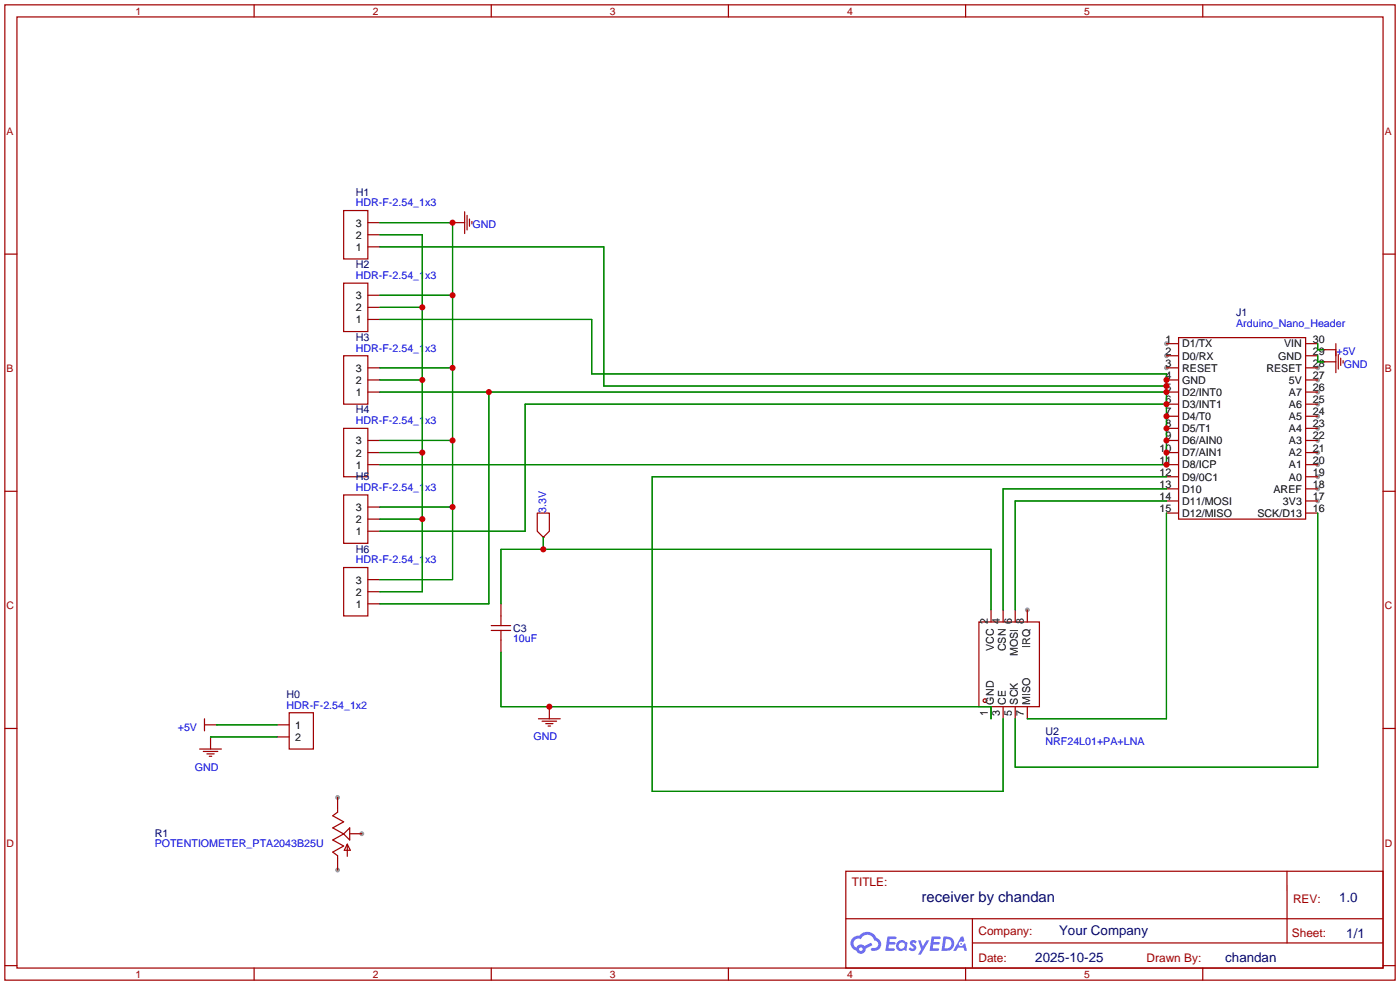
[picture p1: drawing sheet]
<svg xmlns="http://www.w3.org/2000/svg" width="294mm" height="207mm" viewBox="0 0 294 207" stroke-linecap="round" stroke-linejoin="round" font-family="sans-serif">
<g fill="#999">
<circle cx="215.6" cy="128" r=".51"/>
<circle cx="244.9" cy="72.1" r=".51"/>
<circle cx="244.9" cy="74.7" r=".51"/>
<circle cx="244.9" cy="77.2" r=".51"/>
<circle cx="276.6" cy="97.5" r=".51"/>
<circle cx="276.6" cy="95" r=".51"/>
<circle cx="276.6" cy="92.5" r=".51"/>
<circle cx="276.6" cy="89.9" r=".51"/>
<circle cx="276.6" cy="87.4" r=".51"/>
<circle cx="276.6" cy="84.8" r=".51"/>
<circle cx="276.6" cy="82.3" r=".51"/>
<circle cx="276.6" cy="105.2" r=".51"/>
<circle cx="276.6" cy="79.8" r=".51"/>
<circle cx="276.6" cy="102.6" r=".51"/>
<circle cx="276.6" cy="77.2" r=".51"/>
<circle cx="276.6" cy="100.1" r=".51"/>
<circle cx="70.9" cy="182.6" r=".51"/>
<circle cx="70.9" cy="167.4" r=".51"/>
<circle cx="75.9" cy="175" r=".51"/>
</g>
<g fill="none" stroke="#a10000" stroke-width=".25">
<path d="M1 1h291.9v204.7h-291.9zM3.6 3.6h286.7v199.6h-286.7zM53.3 1v2.6M103.1 1v2.6M152.9 1v2.6M202.7 1v2.6M252.5 1v2.6M1 53.3h2.6M95 46.7h.1M95 46.7h2.5M97.5 44.5v4.5M98 45.2v3.1"/>
<path d="M98.6 46v1.5M99.1 46.5v.5M290.3 53.3h2.6M244.9 72.1h2.5M244.9 74.7h2.5M244.9 77.2h2.5M244.9 79.8h2.5M247.4 70.9h26.7v38.1h-26.7zM274.1 72.1h2.5M274.1 74.7h2.5M274.1 77.2h2.5M274.1 79.8h2.5"/>
<path d="M277.9 73.4h.1M277.9 75.9h.1M277.9 73.4h2.5M277.9 75.9h2.5M280.4 72.1v6.1M280.9 74.4v3.1M281.4 75.2v1.5M281.9 75.7v.5M244.9 82.3h2.5M244.9 84.8h2.5M244.9 87.4h2.5M244.9 89.9h2.5"/>
<path d="M244.9 92.5h2.5M244.9 95h2.5M244.9 97.5h2.5M274.1 82.3h2.5M274.1 84.8h2.5M274.1 87.4h2.5M274.1 89.9h2.5M274.1 92.5h2.5M274.1 95h2.5M274.1 97.5h2.5M1 103.1h2.6M112.8 107.7h2.5v3.8l-1.3 1.3-1.2-1.3z"/>
<path d="M114 112.8h.1M244.9 100.1h2.5M244.9 102.6h2.5M244.9 105.2h2.5M244.9 107.7h2.5M274.1 100.1h2.5M274.1 102.6h2.5M274.1 105.2h2.5M274.1 107.7h2.5M290.3 103.1h2.6M103.1 132.3h4.1M103.1 131.3h4.1"/>
<path d="M105.2 126.7v4.6M105.2 132.3v4.6M205.5 130.6h12.7v17.7h-12.7zM208 128v2.6M210.6 128v2.6M213.1 128v2.6M215.6 128v2.6M1 152.9h2.6M41.9 157.2h4.6M42.7 157.7h3M42.9 152.1h2.6M42.9 150.9v2.5"/>
<path d="M43.4 158.2h1.6M43.9 158.8h.5M44.2 154.7h.1M44.2 154.7v2.5M45.5 152.1h.1M58.2 152.1h2.5M58.2 154.7h2.5M60.7 149.6h5.1v7.6h-5.1zM113 150.9h4.6M113.8 151.4h3M114.6 151.9h1.5M115.1 152.4h.5"/>
<path d="M115.3 148.3h.1M115.3 148.3v2.6M208 148.3v2.6M210.6 148.3v2.6M213.1 148.3v2.6M215.6 148.3v2.6M290.3 152.9h2.6M177.5 182.9h112.8v20.3h-112.8zM177.6 192.8h112.6M204.1 197.9h86.1M204.1 192.8v10.2M270.2 182.9v15"/>
<path d="M1 202.7h2.6M53.3 203.2v2.5M103.1 203.2v2.5M152.9 203.2v2.5M202.7 203.2v2.5M252.5 203.2v2.5M290.3 202.7h2.6"/>
<circle cx="206.8" cy="147.1" r=".38"/>
</g>
<g fill="#5487ff">
<path d="M191.2 197.5l.5-.2 .4 .1 .3 .3-.2 .4a.33 .33 0 0 0-.3-.3 .33 .33 0 0 0-.4 .1l.1 .1a.86 .86 0 0 1 .7 .7 .86 .86 0 0 1-.3 .8l-.7 .1-.6-.4 .4-.4 .5 .3 .2-.1v-.2a.88 .88 0 0 1-.6-1.3z"/>
<path d="M192.7 197.4h.6l.4 1.3 .8-1.3h.6l-1.8 3h-.6l.6-1.1z"/>
<path d="M186.3 196.6h1.6l.3 .1-.1 .4h-1.3l-.1 .6h1.1l.2 .3-.3 .3h-1.1l-.1 .8h1.2l.1 .2-.1 .2-1.8 .1z"/>
<path d="M195.6 196.6h1.6l.2 .1v.4h-1.3l-.1 .6h1.1l.2 .3-.3 .3h-1.1l-.1 .8h1.2l.1 .2-.1 .2-1.9 .1z"/>
<path d="M201.7 196.6h.5l.3 .9-.5 .2a.5 .5 0 0 0-.7 .2 .5 .5 0 0 0 .3 .7 .5 .5 0 0 0 .6-.4l.4-.2 .4 1.6h-.6l-.1-.7h-1.2l-.4 .7h-.6z"/>
<path d="M198 196.6l-.4 3h1a1.51 1.51 0 0 0 1.7-1.5 1.51 1.51 0 0 0-1.8-1.5zM198.6 197.1a1.02 1.02 0 0 1 1.1 1.2 1.02 1.02 0 0 1-1.4 .8z"/>
<path d="M188.5 197.6a1.11 1.11 0 0 0-.3 1.6 1.11 1.11 0 0 0 1.6 .2l.5 .2 .2-1.7-.4-.2a1.02 1.02 0 0 0-1.6-.1zM188.6 198.5a.67 .67 0 0 1 1.3 0 .67 .67 0 0 1-1.3 0z"/>
<path d="M179 196.9a1.58 1.58 0 0 0 .8 2.6 1.01 1.01 0 0 0 1.1 .7 1.01 1.01 0 0 0 .8-1.1l1.4-.7-.3-.5-1.3 .7a1.03 1.03 0 0 0-1.7 .3 1 1 0 0 1-.5-1.4 1 1 0 0 1 1.4-.3 1.49 1.49 0 0 1 1.5-1 1.49 1.49 0 0 1 1.4 1.2 .82 .82 0 0 1 .7 1.1 .82 .82 0 0 1-1.2 .5l-.3 .1v.3a1.4 1.4 0 0 0 2-.6 1.4 1.4 0 0 0-.8-1.9 2.19 2.19 0 0 0-3.7-.5l-.8 .1zM180.3 199.2a.4 .4 0 0 1 .8 0 .4 .4 0 0 1-.8 0z"/>
<circle cx="201.8" cy="198.1" r=".19"/>
</g>
<g fill="none" stroke="#a10000" stroke-width=".25">
<path d="M72.1 59.4h5.1v10.2h-5.1zM72.1 44.2h5.1v10.2h-5.1zM77.2 46.7h2.6M77.2 51.8h2.6M77.2 49.3h2.6M72.1 74.7h5.1v10.1h-5.1zM77.2 62h2.6M77.2 67.1h2.6M77.2 64.5h2.6M77.2 77.2h2.6M77.2 79.8h2.6M72.1 89.9h5.1v10.2h-5.1z"/>
<path d="M77.2 82.3h2.6M77.2 92.5h2.6M77.2 97.5h2.6M77.2 95h2.6M72.1 103.9h5.1v10.1h-5.1zM72.1 119.1h5.1v10.2h-5.1zM77.2 106.4h2.6M77.2 111.5h2.6M77.2 109h2.6M77.2 121.7h2.6M77.2 126.7h2.6M77.2 124.2h2.6"/>
<path d="M70.9 167.4v2.5M70.9 170v.5l-1.1 .7 2.3 1.3-2.3 1.3 2.3 1.2M72.1 175l-2.3 1.3 2.3 1.3-2.3 1.3 1.1 .7v3M72.1 175l1.3-1.2v2.5zM72.9 177.2v2.5M72.9 177.2l.6 1.3h-1.2zM73.4 175h2.5"/>
</g>
<g fill="none" stroke="#008700" stroke-width=".25">
<path d="M79.8 49.3h8.8v74.9h-8.8M79.8 51.8h46.9v29.2h118.2M79.8 46.7h15.2v75h-15.2M79.8 67.1h44.4v11.4h120.7v19h-165.1M79.8 64.5h8.8M79.8 79.8h8.8M79.8 62h15.2M79.8 77.2h15.2M276.6 72.1v1.3h1.3M276.6 74.7v1.2h1.3M79.8 95h8.8M79.8 82.3h165.1"/>
<path d="M79.8 92.5h15.2M102.6 82.3v44.4h-22.8M244.9 84.8h-134.7v26.7h-30.4M79.8 109h8.8M79.8 106.4h15.2M114 112.8v2.5M244.9 100.1h-108v66h73.7v-15.2M244.9 102.6h-34.3v25.4M244.9 105.2h-31.8v22.8M244.9 107.7v43.2h-29.3M276.6 107.7v53.3h-63.5v-10.1M105.2 126.7v-11.4h102.8v12.7"/>
<path d="M105.2 136.9v11.4h102.8v2.6M44.2 154.7h14M45.5 152.1h12.7"/>
</g>
<g fill="#c00">
<circle cx="115.3" cy="148.3" r=".63"/>
<circle cx="88.6" cy="109" r=".63"/>
<circle cx="88.6" cy="64.5" r=".63"/>
<circle cx="88.6" cy="79.8" r=".63"/>
<circle cx="88.6" cy="95" r=".63"/>
<circle cx="114" cy="115.3" r=".63"/>
<circle cx="244.9" cy="81" r=".63"/>
<circle cx="244.9" cy="82.3" r=".63"/>
<circle cx="244.9" cy="84.8" r=".63"/>
<circle cx="244.9" cy="87.4" r=".63"/>
<circle cx="244.9" cy="89.9" r=".63"/>
<circle cx="244.9" cy="92.5" r=".63"/>
<circle cx="244.9" cy="95" r=".63"/>
<circle cx="244.9" cy="97.5" r=".63"/>
<circle cx="102.6" cy="82.3" r=".63"/>
<circle cx="244.9" cy="79.8" r=".63"/>
<circle cx="95" cy="46.7" r=".63"/>
<circle cx="95" cy="106.4" r=".63"/>
<circle cx="95" cy="62" r=".63"/>
<circle cx="95" cy="77.2" r=".63"/>
<circle cx="95" cy="92.5" r=".63"/>
</g>
<text font-size="3.1" fill="#000080" x="193.5" y="189.3">receiver by chandan</text>
<g font-size="2.8" fill="#000080">
<text x="281.1" y="189.4">1.0</text>
<text x="222.3" y="196.3">Your Company</text>
<text x="282.6" y="196.9">1/1</text>
<text x="217.3" y="201.9">2025-10-25</text>
<text x="257.2" y="201.9">chandan</text>
</g>
<g font-size="2.5" fill="#a00000">
<text x="178.8" y="186.1">TITLE:</text>
<text x="271.4" y="189.4">REV:</text>
<text x="205.4" y="196.3">Company:</text>
<text x="271.2" y="196.7">Sheet:</text>
<text x="205.4" y="201.8">Date:</text>
<text x="240.7" y="201.9">Drawn By:</text>
</g>
<g font-size="2.2" fill="#a00000">
<text x="28.4" y="3.1">1</text>
<text x="78.2" y="3.1">2</text>
<text x="128" y="3.1">3</text>
<text x="177.8" y="3.1">4</text>
<text x="227.6" y="3.1">5</text>
<text x="1.4" y="28.4">A</text>
<text x="290.7" y="28.4">A</text>
<text x="1.4" y="78.1">B</text>
<text x="290.7" y="78.1">B</text>
<text x="1.4" y="127.9">C</text>
<text x="290.7" y="127.9">C</text>
<text x="1.4" y="177.7">D</text>
<text x="290.7" y="177.7">D</text>
<text x="28.4" y="205.3">1</text>
<text x="78.2" y="205.3">2</text>
<text x="128" y="205.3">3</text>
<text x="177.8" y="205.3">4</text>
<text x="227.6" y="205.3">5</text>
</g>
<g font-size="2.2" fill="#000080">
<text x="74.7" y="41">H1</text>
<text x="74.7" y="56.3">H2</text>
<text x="74.7" y="71.5">H3</text>
<text x="259.5" y="66.4">J1</text>
<text x="74.7" y="86.8">H4</text>
<text x="74.7" y="100.7">H5</text>
<text x="74.7" y="116">H6</text>
<text x="107.7" y="132.6">C3</text>
<text x="60.2" y="146.6">H0</text>
<text x="219.5" y="154.2">U2</text>
<text x="32.5" y="175.8">R1</text>
</g>
<g font-size="2.2" fill="#00f">
<text x="74.7" y="43.3">HDR-F-2.54_1x3</text>
<text x="99.2" y="47.9">GND</text>
<text x="74.7" y="58.6">HDR-F-2.54_1x3</text>
<text x="259.5" y="68.6">Arduino_Nano_Header</text>
<text x="74.7" y="73.8">HDR-F-2.54_1x3</text>
<text x="280.5" y="74.6">+5V</text>
<text x="282.1" y="77.1">GND</text>
<text x="74.7" y="89.1">HDR-F-2.54_1x3</text>
<text x="74.7" y="103">HDR-F-2.54_1x3</text>
<text x="114.6" y="107.6" transform="rotate(-90 114.6 107.6)">3.3V</text>
<text x="74.7" y="118.3">HDR-F-2.54_1x3</text>
<text x="107.7" y="134.8">10uF</text>
<text x="60.2" y="148.7">HDR-F-2.54_1x2</text>
<text x="37.3" y="153.3">+5V</text>
<text x="112" y="155.4">GND</text>
<text x="40.9" y="161.8">GND</text>
<text x="219.5" y="156.4">NRF24L01+PA+LNA</text>
<text x="32.5" y="177.9">POTENTIOMETER_PTA2043B25U</text>
</g>
<g font-size="2.2">
<text x="74.7" y="47.6">3</text>
<text x="74.7" y="52.7">1</text>
<text x="74.7" y="50.1">2</text>
<text x="74.7" y="62.8">3</text>
<text x="74.7" y="65.4">2</text>
<text x="74.7" y="67.9">1</text>
<text x="244.6" y="71.9">1</text>
<text x="275.6" y="71.9">30</text>
<text x="244.6" y="74.5">2</text>
<text x="244.6" y="77">3</text>
<text x="248.2" y="72.9">D1/TX</text>
<text x="248.2" y="75.5">D0/RX</text>
<text x="268.3" y="75.5">GND</text>
<text x="269.6" y="72.9">VIN</text>
<text x="275.6" y="77">28</text>
<text x="275.6" y="74.5">29</text>
<text x="74.7" y="78.1">3</text>
<text x="74.7" y="83.1">1</text>
<text x="74.7" y="80.6">2</text>
<text x="244.6" y="79.5">4</text>
<text x="244.6" y="82.1">5</text>
<text x="248.2" y="78">RESET</text>
<text x="248.2" y="80.6">GND</text>
<text x="248.2" y="83.1">D2/INT0</text>
<text x="265.8" y="78">RESET</text>
<text x="270.6" y="83.1">A7</text>
<text x="270.6" y="80.6">5V</text>
<text x="275.6" y="82.1">26</text>
<text x="275.6" y="79.5">27</text>
<text x="244.6" y="84.6">6</text>
<text x="244.6" y="87.2">7</text>
<text x="244.6" y="89.7">8</text>
<text x="248.2" y="85.6">D3/INT1</text>
<text x="248.2" y="88.2">D4/T0</text>
<text x="270.6" y="88.2">A5</text>
<text x="270.6" y="85.6">A6</text>
<text x="275.6" y="89.7">23</text>
<text x="275.6" y="87.2">24</text>
<text x="275.6" y="84.6">25</text>
<text x="74.7" y="93.3">3</text>
<text x="74.7" y="95.8">2</text>
<text x="243.4" y="94.8">10</text>
<text x="244.6" y="92.2">9</text>
<text x="248.2" y="90.7">D5/T1</text>
<text x="248.2" y="93.3">D6/AIN0</text>
<text x="248.2" y="95.8">D7/AIN1</text>
<text x="270.6" y="95.8">A2</text>
<text x="270.6" y="93.3">A3</text>
<text x="270.6" y="90.7">A4</text>
<text x="275.6" y="94.8">21</text>
<text x="275.6" y="92.2">22</text>
<text x="74.7" y="98.4">1</text>
<text x="243.4" y="97.3">11</text>
<text x="243.4" y="99.9">12</text>
<text x="248.2" y="98.3">D8/ICP</text>
<text x="248.2" y="100.9">D9/0C1</text>
<text x="270.6" y="98.3">A1</text>
<text x="270.6" y="100.9">A0</text>
<text x="275.6" y="97.3">20</text>
<text x="275.6" y="99.9">19</text>
<text x="74.7" y="107.3">3</text>
<text x="243.4" y="102.4">13</text>
<text x="243.4" y="104.9">14</text>
<text x="243.4" y="107.5">15</text>
<text x="248.2" y="103.4">D10</text>
<text x="248.2" y="106">D11/MOSI</text>
<text x="267.3" y="103.4">AREF</text>
<text x="269.3" y="106">3V3</text>
<text x="275.6" y="107.5">16</text>
<text x="275.6" y="104.9">17</text>
<text x="275.6" y="102.4">18</text>
<text x="74.7" y="112.3">1</text>
<text x="74.7" y="109.8">2</text>
<text x="248.2" y="108.5">D12/MISO</text>
<text x="264" y="108.5">SCK/D13</text>
<text x="74.7" y="122.5">3</text>
<text x="74.7" y="125">2</text>
<text x="74.7" y="127.6">1</text>
<text x="207.3" y="130.9" transform="rotate(-90 207.3 130.9)">2</text>
<text x="209.9" y="130.9" transform="rotate(-90 209.9 130.9)">4</text>
<text x="212.4" y="130.9" transform="rotate(-90 212.4 130.9)">6</text>
<text x="214.9" y="130.9" transform="rotate(-90 214.9 130.9)">8</text>
<text x="208.6" y="136.7" transform="rotate(-90 208.6 136.7)">VCC</text>
<text x="211.1" y="136.7" transform="rotate(-90 211.1 136.7)">CSN</text>
<text x="213.7" y="137.7" transform="rotate(-90 213.7 137.7)">MOSI</text>
<text x="216.2" y="136" transform="rotate(-90 216.2 136)">IRQ</text>
<text x="208.6" y="147.9" transform="rotate(-90 208.6 147.9)">GND</text>
<text x="211.1" y="147.9" transform="rotate(-90 211.1 147.9)">CE</text>
<text x="213.7" y="147.9" transform="rotate(-90 213.7 147.9)">SCK</text>
<text x="216.2" y="147.9" transform="rotate(-90 216.2 147.9)">MISO</text>
<text x="62" y="152.9">1</text>
<text x="62" y="155.5">2</text>
<text x="207.3" y="150.2" transform="rotate(-90 207.3 150.2)">1</text>
<text x="209.9" y="150.2" transform="rotate(-90 209.9 150.2)">3</text>
<text x="212.4" y="150.2" transform="rotate(-90 212.4 150.2)">5</text>
<text x="214.9" y="150.2" transform="rotate(-90 214.9 150.2)">7</text>
</g>
</svg>
